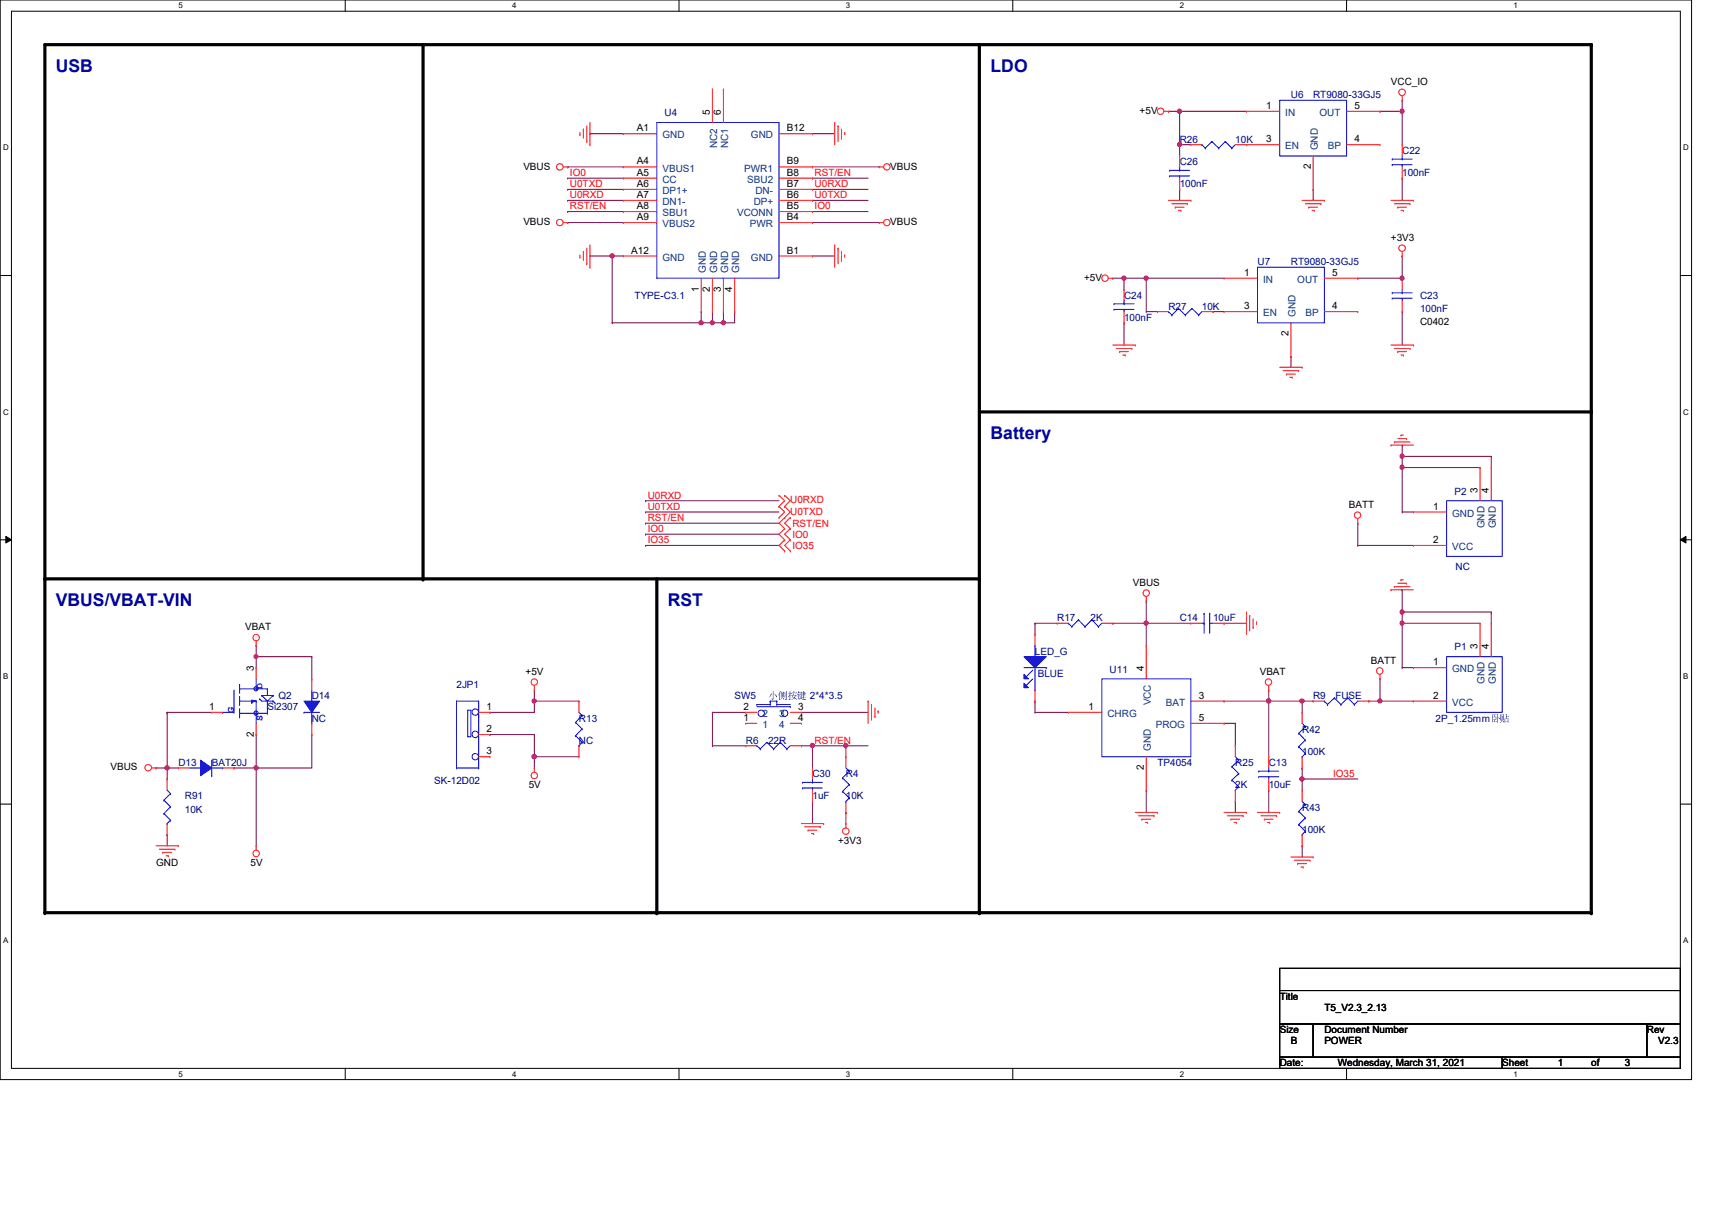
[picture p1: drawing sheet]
<svg xmlns="http://www.w3.org/2000/svg" width="297mm" height="210mm" viewBox="0 0 297 210" stroke-linecap="round" stroke-linejoin="round" font-family="sans-serif">
<path d="M0 0h293.5v187.3h-293.5zM2 1.9h289.5v183.4h-289.5z" fill="none" stroke="#000" stroke-width=".17"/>
<g fill="#fff">
<path d="M30.9 .2h.8v1.5h-.8z"/>
<path d="M30.9 185.5h.8v1.6h-.8z"/>
</g>
<path d="M59.9 0v1.9M59.9 185.3v2" fill="none" stroke="#000" stroke-width=".17"/>
<g fill="#fff">
<path d="M88.9 .2h.7v1.5h-.7z"/>
<path d="M88.9 185.5h.7v1.6h-.7z"/>
</g>
<path d="M117.8 0v1.9M117.8 185.3v2" fill="none" stroke="#000" stroke-width=".17"/>
<g fill="#fff">
<path d="M146.8 .2h.7v1.5h-.7z"/>
<path d="M146.8 185.5h.7v1.6h-.7z"/>
</g>
<path d="M175.7 0v1.9M175.7 185.3v2" fill="none" stroke="#000" stroke-width=".17"/>
<g fill="#fff">
<path d="M204.7 .2h.7v1.5h-.7z"/>
<path d="M204.7 185.5h.7v1.6h-.7z"/>
</g>
<path d="M233.6 0v1.9M233.6 185.3v2" fill="none" stroke="#000" stroke-width=".17"/>
<g fill="#fff">
<path d="M262.6 .2h.8v1.5h-.8z"/>
<path d="M262.6 185.5h.8v1.6h-.8z"/>
<path d="M.5 24.8h1v1.6h-1z"/>
<path d="M292.1 24.8h.9v1.6h-.9z"/>
<path d="M.5 70.7h1v1.5h-1z"/>
<path d="M292.1 70.7h.9v1.5h-.9z"/>
</g>
<path d="M0 47.8h2M291.5 47.8h2" fill="none" stroke="#000" stroke-width=".17"/>
<g fill="#fff">
<path d="M.5 116.5h.9v1.6h-.9z"/>
<path d="M292.1 116.5h.8v1.6h-.8z"/>
</g>
<path d="M0 93.6h2M1 93l1 .6-1 .6zM291.5 93.6l1-.6v1.2zM291.5 93.6h2" fill="none" stroke="#000" stroke-width=".17"/>
<path d="M1 93l1 .6-1 .6zM291.5 93.6l1-.6v1.2z" fill="#000"/>
<g fill="#fff">
<path d="M.5 162.4h.9v1.5h-.9z"/>
<path d="M292.1 162.4h.8v1.5h-.8z"/>
</g>
<path d="M0 139.5h2M291.5 139.5h2" fill="none" stroke="#000" stroke-width=".17"/>
<path d="M7.8 7.7h268.3v150.6h-268.3zM73.4 7.7v92.7M169.9 7.7v150.6M169.9 71.5h106.2M7.8 100.4h162.1M114 100.4v57.9" fill="none" stroke="#000" stroke-width=".55"/>
<g fill="#000">
<circle cx="73.4" cy="7.7" r=".28"/>
<circle cx="169.9" cy="7.7" r=".28"/>
<circle cx="276.1" cy="7.7" r=".28"/>
<circle cx="276.1" cy="71.5" r=".28"/>
<circle cx="7.8" cy="100.4" r=".28"/>
<circle cx="73.4" cy="100.4" r=".28"/>
<circle cx="169.9" cy="100.4" r=".28"/>
<circle cx="7.8" cy="158.3" r=".28"/>
<circle cx="114" cy="158.3" r=".28"/>
<circle cx="169.9" cy="158.3" r=".28"/>
<circle cx="276.1" cy="158.3" r=".28"/>
</g>
<g fill="none" stroke="#7f003f" stroke-width=".17">
<path d="M112 92.7h.1M112 90.8h.1M112 88.8h.1M112 86.9h.1M112 92.7h23.2M112 90.8h23.2M112 88.8h23.2M112 86.9h23.2M243.3 108.1h.1M243.3 106.2h.1M243.3 108.1h13.5M243.3 106.2v1.9"/>
<path d="M243.3 106.2h15.4M258.7 106.2h.1M258.7 106.2v1.9"/>
</g>
<circle cx="243.2" cy="106.2" r=".38" fill="#f0f"/>
<circle cx="243.2" cy="106.2" r=".38" fill="none" stroke="#f0f" stroke-width=".17"/>
<path d="M243.3 102.3h.1M243.3 115.8h.1M243.3 108.1h.1M243.3 102.3v3.9M243.3 108.1v7.7M243.3 115.8h1.9" fill="none" stroke="#7f003f" stroke-width=".17"/>
<circle cx="243.3" cy="108.1" r=".37" fill="#f0f"/>
<circle cx="243.3" cy="108.1" r=".37" fill="none" stroke="#f0f" stroke-width=".17"/>
<path d="M141 139h.1M141 139v3.9M146.8 129.4h.1M146.8 129.4h3.8" fill="none" stroke="#7f003f" stroke-width=".17"/>
<circle cx="146.7" cy="129.3" r=".38" fill="#f0f"/>
<circle cx="146.7" cy="129.3" r=".38" fill="none" stroke="#f0f" stroke-width=".17"/>
<g fill="none" stroke="#7f003f" stroke-width=".17">
<path d="M123.6 123.6h.1M123.6 129.4h.1M123.6 123.6v5.8M123.6 129.4h5.8M123.6 123.6h5.8M139.1 129.4h.1M139.1 123.6h.1M139.1 129.4h1.9M139.1 123.6h11.5M141 129.4h.1M141 129.4v3.8M225.9 121.6h.1"/>
<path d="M225.9 133.2h.1M225.9 135.1h.1M225.9 121.6v2M225.9 133.2v1.9M225.9 135.1h9.7"/>
</g>
<circle cx="225.9" cy="135.1" r=".38" fill="#f0f"/>
<circle cx="225.9" cy="135.1" r=".38" fill="none" stroke="#f0f" stroke-width=".17"/>
<path d="M112 94.6h.1M112 94.6h23.2M141 129.4h.1M141 129.4h5.8M146.8 129.4h.1M146.8 129.4v1.9M225.9 135.1h.1M225.9 135.1v2" fill="none" stroke="#7f003f" stroke-width=".17"/>
<circle cx="140.9" cy="129.3" r=".38" fill="#f0f"/>
<circle cx="140.9" cy="129.3" r=".38" fill="none" stroke="#f0f" stroke-width=".17"/>
<path d="M239.4 19.3h.1M239.4 19.3h3.9M243.3 19.3h.1M243.3 19.3v5.8M243.3 30.9h.1M243.3 30.9v3.9" fill="none" stroke="#7f003f" stroke-width=".17"/>
<circle cx="243.2" cy="19.3" r=".38" fill="#f0f"/>
<circle cx="243.2" cy="19.3" r=".38" fill="none" stroke="#f0f" stroke-width=".17"/>
<path d="M204.7 19.3h.1M204.7 19.3h11.6M227.8 32.9h.1M227.8 32.9v1.9" fill="none" stroke="#7f003f" stroke-width=".17"/>
<circle cx="204.6" cy="19.3" r=".38" fill="#f0f"/>
<circle cx="204.6" cy="19.3" r=".38" fill="none" stroke="#f0f" stroke-width=".17"/>
<path d="M204.7 25.1h.1M204.7 25.1v2" fill="none" stroke="#7f003f" stroke-width=".17"/>
<circle cx="204.6" cy="25.1" r=".37" fill="#f0f"/>
<circle cx="204.6" cy="25.1" r=".37" fill="none" stroke="#f0f" stroke-width=".17"/>
<path d="M202.7 19.3h.1M202.7 19.3h2M198.9 108.1h.1M198.9 108.1v3.9M225.9 146.7h.1M225.9 146.7v2" fill="none" stroke="#7f003f" stroke-width=".17"/>
<circle cx="198.8" cy="108.1" r=".37" fill="#f0f"/>
<circle cx="198.8" cy="108.1" r=".37" fill="none" stroke="#f0f" stroke-width=".17"/>
<g fill="none" stroke="#7f003f" stroke-width=".17">
<path d="M179.6 108.1h.1M179.6 108.1h3.8M179.6 108.1v2M198.9 108.1h.1M198.9 108.1h7.7M212.4 108.1h.1M212.4 108.1h3.9M179.6 123.6h.1M179.6 121.6h.1M179.6 123.6h5.8M179.6 121.6v2M198.9 137.1h.1"/>
<path d="M198.9 137.1v3.8M212.4 125.5h.1M212.4 121.6h.1M212.4 125.5h1.9M212.4 121.6h7.7M214.3 125.5h.1M214.3 139h.1M214.3 125.5v3.9M214.3 139v1.9M220.1 121.6h.1M220.1 137.1h.1M220.1 121.6v9.7"/>
<path d="M220.1 137.1v3.8"/>
</g>
<circle cx="220.1" cy="121.6" r=".37" fill="#f0f"/>
<circle cx="220.1" cy="121.6" r=".37" fill="none" stroke="#f0f" stroke-width=".17"/>
<path d="M235.6 48.3h.1M243.3 54.1h.1M243.3 44.4h.1M243.3 44.4v3.9h-7.7M243.3 54.1v5.8M193.1 108.1h.1M198.9 104.3h.1M198.9 104.3v3.8h-5.8" fill="none" stroke="#7f003f" stroke-width=".17"/>
<circle cx="243.2" cy="48.3" r=".38" fill="#f0f"/>
<circle cx="243.2" cy="48.3" r=".38" fill="none" stroke="#f0f" stroke-width=".17"/>
<path d="M198.9 48.3h.1M198.9 48.3h13.5M210.5 54.1h.1M210.5 54.1h1.9M224 61.8h.1M224 61.8v1.9" fill="none" stroke="#7f003f" stroke-width=".17"/>
<circle cx="198.8" cy="48.3" r=".38" fill="#f0f"/>
<circle cx="198.8" cy="48.3" r=".38" fill="none" stroke="#f0f" stroke-width=".17"/>
<path d="M195 48.3h.1M195 48.3h3.9M198.9 54.1h.1M198.9 48.3h.1M198.9 54.1h1.9M198.9 48.3v5.8" fill="none" stroke="#7f003f" stroke-width=".17"/>
<circle cx="195" cy="48.3" r=".38" fill="#f0f"/>
<circle cx="195" cy="48.3" r=".38" fill="none" stroke="#f0f" stroke-width=".17"/>
<path d="M204.7 32.9h.1M204.7 32.9v1.9M193.1 48.3h.1M193.1 48.3h1.9M195 56h.1M195 48.3h.1M195 48.3v1.9M195 56v3.9M44.4 113.9h.1M44.4 113.9v1.9M29 133.2h.1M29 133.2v1.9" fill="none" stroke="#7f003f" stroke-width=".17"/>
<circle cx="29" cy="133.2" r=".37" fill="#f0f"/>
<circle cx="29" cy="133.2" r=".37" fill="none" stroke="#f0f" stroke-width=".17"/>
<g fill="none" stroke="#7f003f" stroke-width=".17">
<path d="M44.4 113.9h.1M44.4 113.9h9.7M54.1 113.9h.1M54.1 113.9v3.9M27.1 133.2h.1M27.1 133.2h3.8M29 133.2h.1M29 123.6h.1M29 123.6v9.6M29 123.6h7.7M40.6 133.2h.1M44.4 127.4h.1"/>
<path d="M44.4 127.4v5.8h-3.8M29 144.8h.1M29 144.8v1.9"/>
</g>
<circle cx="44.4" cy="113.9" r=".37" fill="#f0f"/>
<circle cx="44.4" cy="113.9" r=".37" fill="none" stroke="#f0f" stroke-width=".17"/>
<path d="M44.4 133.2h.1M54.1 127.4h.1M54.1 127.4v5.8h-9.7" fill="none" stroke="#7f003f" stroke-width=".17"/>
<circle cx="44.4" cy="133.2" r=".37" fill="#f0f"/>
<circle cx="44.4" cy="133.2" r=".37" fill="none" stroke="#f0f" stroke-width=".17"/>
<g fill="none" stroke="#7f003f" stroke-width=".17">
<path d="M44.4 112h.1M44.4 112v1.9M44.4 133.2h.1M44.4 133.2v13.5M85 127.4h.1M85 123.6h.1M85 127.4h7.7M92.7 127.4h.1M92.7 121.6h.1M92.7 131.3h.1M92.7 121.6v2h-7.7M92.7 127.4v3.9"/>
<path d="M92.7 131.3h7.8"/>
</g>
<circle cx="92.7" cy="131.2" r=".37" fill="#f0f"/>
<circle cx="92.7" cy="131.2" r=".37" fill="none" stroke="#f0f" stroke-width=".17"/>
<path d="M92.7 131.3h.1M92.7 131.3v1.9" fill="none" stroke="#7f003f" stroke-width=".17"/>
<circle cx="92.7" cy="131.2" r=".37" fill="#f0f"/>
<circle cx="92.7" cy="131.2" r=".37" fill="none" stroke="#f0f" stroke-width=".17"/>
<path d="M92.7 121.6h.1M92.7 121.6h7.8" fill="none" stroke="#7f003f" stroke-width=".17"/>
<circle cx="92.7" cy="121.6" r=".37" fill="#f0f"/>
<circle cx="92.7" cy="121.6" r=".37" fill="none" stroke="#f0f" stroke-width=".17"/>
<path d="M243.3 79.2h.1M243.3 79.2v1.9M243.3 79.2h15.4M258.7 79.2h.1M258.7 79.2v1.9M243.3 81.1h.1M243.3 81.1h13.5M92.7 119.7h.1M92.7 119.7v1.9" fill="none" stroke="#7f003f" stroke-width=".17"/>
<circle cx="243.3" cy="79.1" r=".37" fill="#f0f"/>
<circle cx="243.3" cy="79.1" r=".37" fill="none" stroke="#f0f" stroke-width=".17"/>
<path d="M243.3 77.2h.1M243.3 77.2v2M243.3 88.8h.1M243.3 81.1h.1M243.3 81.1v7.7M243.3 88.8h1.9" fill="none" stroke="#7f003f" stroke-width=".17"/>
<circle cx="243.2" cy="81.1" r=".38" fill="#f0f"/>
<circle cx="243.2" cy="81.1" r=".38" fill="none" stroke="#f0f" stroke-width=".17"/>
<path d="M235.6 94.6h.1M235.6 90.8h.1M235.6 94.6h9.6M235.6 90.8v3.8M220.1 119.7h.1M220.1 119.7v1.9M225.9 121.6h.1M225.9 121.6h1.9" fill="none" stroke="#7f003f" stroke-width=".17"/>
<circle cx="225.9" cy="121.6" r=".37" fill="#f0f"/>
<circle cx="225.9" cy="121.6" r=".37" fill="none" stroke="#f0f" stroke-width=".17"/>
<path d="M220.1 121.6h.1M220.1 121.6h5.8" fill="none" stroke="#7f003f" stroke-width=".17"/>
<circle cx="220.1" cy="121.6" r=".37" fill="#f0f"/>
<circle cx="220.1" cy="121.6" r=".37" fill="none" stroke="#f0f" stroke-width=".17"/>
<path d="M204.7 19.3h.1M204.7 19.3v5.8M243.3 17.4h.1M243.3 17.4v1.9M204.7 25.1h.1M204.7 25.1h1.9M239.4 117.8h.1M239.4 117.8v3.8M237.5 121.6h.1M237.5 121.6h7.7M239.4 121.6h.1" fill="none" stroke="#7f003f" stroke-width=".17"/>
<circle cx="239.4" cy="121.6" r=".37" fill="#f0f"/>
<circle cx="239.4" cy="121.6" r=".37" fill="none" stroke="#f0f" stroke-width=".17"/>
<g fill="none" stroke="#7f003f" stroke-width=".17">
<path d="M98.5 29h.1M98.5 38.6h.1M98.5 29h9.7M98.5 38.6h9.7M102.4 23.2h.1M102.4 23.2h5.8M141 30.9h.1M141 30.9h9.6M106.2 44.4h.1M106.2 44.4h2M106.2 44.4v11.6M146.8 140.9h.1"/>
<path d="M146.8 140.9v2"/>
</g>
<circle cx="106.2" cy="44.4" r=".37" fill="#f0f"/>
<circle cx="106.2" cy="44.4" r=".37" fill="none" stroke="#f0f" stroke-width=".17"/>
<path d="M102.4 44.4h.1M102.4 44.4h3.8M125.5 54.1h.1M125.5 56h.1M125.5 54.1v1.9M127.5 54.1h.1M127.5 54.1v1.9h-2" fill="none" stroke="#7f003f" stroke-width=".17"/>
<circle cx="125.5" cy="56" r=".37" fill="#f0f"/>
<circle cx="125.5" cy="56" r=".37" fill="none" stroke="#f0f" stroke-width=".17"/>
<path d="M141 23.2h.1M141 38.6h.1M141 29h.1M141 23.2h3.8M141 38.6h11.6M141 29h11.6M106.2 56h.1M121.7 54.1h.1M121.7 54.1v1.9h-15.5M141 44.4h.1M141 44.4h3.8" fill="none" stroke="#7f003f" stroke-width=".17"/>
<circle cx="121.6" cy="56" r=".37" fill="#f0f"/>
<circle cx="121.6" cy="56" r=".37" fill="none" stroke="#f0f" stroke-width=".17"/>
<path d="M98.5 32.9h.1M98.5 34.8h.1M98.5 32.9h9.7M98.5 34.8h9.7M141 34.8h.1M141 32.9h.1M141 32.9h9.6M141 34.8h9.6M121.7 56h1.9M123.6 56h.1M123.6 54.1h.1M123.6 54.1v1.9" fill="none" stroke="#7f003f" stroke-width=".17"/>
<circle cx="123.6" cy="56" r=".37" fill="#f0f"/>
<circle cx="123.6" cy="56" r=".37" fill="none" stroke="#f0f" stroke-width=".17"/>
<path d="M98.5 30.9h.1M98.5 36.7h.1M98.5 30.9h9.7M98.5 36.7h9.7M141 36.7h.1M141 36.7h9.6M123.6 56h.1M123.6 56h1.9" fill="none" stroke="#7f003f" stroke-width=".17"/>
<g fill="none" stroke="#f00" stroke-width=".17">
<path d="M202 19.3h.7M202.7 19.3h.1M216.3 19.3h.1M216.3 19.3h5.7M233.6 19.3h5.8M239.4 19.3h.1M243.3 17.4h.1M243.3 16.6v.8M97.7 38.6h.8M97.7 29h.8M98.5 29h.1M98.5 38.6h.1"/>
<path d="M100.6 23.4h.1M100.6 23v.4M101.2 22.4h.1M101.2 22.4v1.6M101.8 24.6h.1M101.8 21.8v2.8M102.4 25.1h.1M102.4 21.3v3.8M144.8 21.3h.1M144.8 21.3v3.8M145.4 21.8h.1M145.4 21.8v2.8"/>
<path d="M146 24h.1M146 22.4v1.6M146.6 23h.1M146.6 23v.4M152.6 38.6h.1M152.6 29h.1M152.6 38.6h.7M152.6 29h.7M202.7 34.8h3.9M203.3 35.3h2.7M203.9 35.9h.1M203.9 35.9h1.5"/>
<path d="M204.5 36.5h.4M204.9 36.5h.1M206 35.3h.1M206.6 34.8h.1M206.6 25.1h.1M206.6 25.1h1.9M214.3 25.1h7.7M216.3 25.1h.1M225.9 34.8h3.9M226.5 35.3h2.7M227.1 35.9h.1M227.1 35.9h1.5"/>
<path d="M227.7 36.5h.3M227.8 32.9h.1M227.8 27.1v5.8M228 36.5h.1M229.2 35.3h.1M229.8 34.8h.1M233.6 25.1h5.8M239.4 25.1h.1M241.3 34.8h3.9M241.9 35.3h2.7M242.5 35.9h.1M242.5 35.9h1.5"/>
<path d="M243.1 36.5h.4M243.5 36.5h.1M244.6 35.3h.1M245.2 34.8h.1M100.6 44.6h.1M100.6 44.2v.4M101.2 43.6h.1M101.2 43.6v1.6M101.8 45.8h.1M101.8 43.1v2.7M102.4 46.4h.1M102.4 42.5v3.9"/>
<path d="M144.8 42.5h.1M144.8 42.5v3.9M145.4 43.1h.1M145.4 43.1v2.7M146 45.2h.1M146 43.6v1.6M146.6 44.2h.1M146.6 44.2v.4M192.3 48.3h.8M193.1 48.3h.1M193.1 59.9h3.9M197 59.9h.1"/>
<path d="M241.3 59.9h3.9M243.3 44.4h.1M243.3 43.6v.8M245.2 59.9h.1M193.7 60.5h2.7M194.3 61h.1M194.3 61h1.5M194.8 61.6h.4M195.2 61.6h.1M196.4 60.5h.1M222 63.7h3.9M222.6 64.3h2.7"/>
<path d="M223.2 64.9h.1M223.2 64.9h1.5M223.8 65.4h.4M224.2 65.4h.1M225.3 64.3h.1M225.9 63.7h.1M241.3 77.2h.1M241.3 77.2h3.9M241.9 76.7h.1M241.9 60.5h2.7M241.9 76.7h2.7M242.5 61h.1"/>
<path d="M242.5 61h1.5M242.5 76.1h1.5M243.1 75.5h.1M243.1 61.6h.4M243.1 75.5h.4M243.5 61.6h.1M244 76.1h.1M244.6 60.5h.1M135.2 89.8h.1M135.2 87.8h.1M135.2 85.9h.1M135.2 87.8l.9 1-.9 1"/>
<path d="M135.2 85.9l.9 1-.9 .9M136.1 89.8h.1M136.1 91.7h.1M136.1 93.6h.1M136.1 87.8h.1M136.1 85.9h.1M136.1 95.6h.1M136.1 87.8l1 1-1.9 2 .9 .9M136.1 91.7l-.9 1 .9 .9M136.1 85.9l1 1-1 .9M136.1 93.6l-.9 1 .9 1M137.1 91.7h.1"/>
<path d="M137.1 89.8h.1M137.1 93.6h.1M137.1 95.6h.1M137.1 89.8l-1 1 1 .9M137.1 91.7l-1 1 1 .9M137.1 93.6l-1 1 1 1M235.6 90.8h.1M235.6 90v.8M245.2 88.8h.1M245.2 94.6h.1M245.2 88.8h5.8M245.2 94.6h5.8"/>
<path d="M256.8 81.1h.1M256.8 81.1v5.8M258.7 81.1h.1M258.7 81.1v5.8M44.4 112h.1M44.4 115.8h.1M44.4 111.2v.8M44.4 115.8v2M92.7 119.7h.1M92.7 118.9v.8M198.9 104.3h.1M198.9 103.5v.8"/>
<path d="M216.3 106.2h.1M216.3 106.2v3.9M216.8 106.8h.1M216.8 106.8v2.7M217.4 108.9h.1M217.4 107.4v1.5M218 107.9h.1M218 107.9v.4M220.1 119.7h.1M220.1 118.9v.8M239.4 117.8h.1M239.4 117v.8"/>
<path d="M241.3 102.3h.1M241.3 102.3h3.9M241.9 101.8h.1M241.9 101.8h2.7M242.5 101.2h1.5M243.1 100.6h.1M243.1 100.6h.4M244 101.2h.1M245.2 115.8h.1M245.2 115.8h5.8M256.8 108.1h.1M256.8 108.1v5.8"/>
<path d="M258.7 108.1h.1M258.7 108.1v5.8M26.3 133.2h.8M27.1 133.2h.1M36.7 123.6h.1M36.7 123.6h1.9M44.4 127.4h.1M44.4 125.5v1.9M83.1 123.6h1.9M83.1 131.3h1.9M83.1 127.4h1.9M85 123.6h.1"/>
<path d="M85 131.3h.1M85 127.4h.1M92.7 133.2h.1M92.7 133.2v.8M100.5 121.6h.1M100.5 131.3h.1M100.5 121.6v2M100.5 129.4v1.9M129.4 129.4h.1M129.4 125.5h.1M129.4 123.6h.1M129.4 129.4h1.9"/>
<path d="M129.4 123.6h1.9M129.4 125.5h1.9M137.1 129.4h2M137.1 123.6h2M137.1 125.5h2M139.1 129.4h.1M139.1 123.6h.1M139.1 125.5h.1M150.6 121.6h.1M150.6 121.6v3.9M151.2 122.2h.1M151.2 122.2v2.7"/>
<path d="M151.8 124.3h.1M151.8 122.8v1.5M152.4 123.4h.1M152.4 123.4v.3M220.1 137.1h.1M220.1 131.3h.1M220.1 131.3v1.9M220.1 135.1v2M225.9 137.1h.1M225.9 137.1v1.9M245.2 121.6h.1M245.2 121.6h5.8"/>
<path d="M27.1 146.7h3.8M27.6 147.3h2.7M28.2 147.9h.1M28.2 147.9h1.6M28.8 148.5h.4M29.2 148.5h.1M30.3 147.3h.1M30.9 146.7h.1M44.4 146.7h.1M44.4 146.7v.8M139.1 142.9h3.8M139.6 143.4h2.7"/>
<path d="M140.2 144h.1M140.2 144h1.5M140.8 144.6h.4M141.2 144.6h.1M142.3 143.4h.1M142.9 142.9h.1M146.8 142.9h.1M146.8 142.9v.7M197 140.9h3.8M197.5 141.5h2.7M198.1 142.1h.1M198.1 142.1h1.5"/>
<path d="M198.7 142.7h.4M199.1 142.7h.1M200.2 141.5h.1M200.8 140.9h.1M212.4 140.9h3.9M213 141.5h2.7M213.6 142.1h.1M213.6 142.1h1.5M214.1 142.7h.4M214.5 142.7h.1M215.7 141.5h.1M216.3 140.9h.1"/>
<path d="M218.2 140.9h3.8M218.8 141.5h2.7M219.4 142.1h.1M219.4 142.1h1.5M219.9 142.7h.4M220.3 142.7h.1M221.5 141.5h.1M222 140.9h.1M224 148.7h3.8M224.6 149.2h2.7M225.1 149.8h.1M225.1 149.8h1.6"/>
<path d="M225.7 150.4h.4M225.9 146.7h.1M225.9 144.8v1.9M226.1 150.4h.1M227.3 149.2h.1M227.8 148.7h.1"/>
<circle cx="201.4" cy="19.3" r=".56"/>
<circle cx="243.3" cy="16" r=".57"/>
<circle cx="97.1" cy="29" r=".56"/>
<circle cx="97.1" cy="38.6" r=".56"/>
<circle cx="153.9" cy="38.6" r=".56"/>
<circle cx="153.9" cy="29" r=".56"/>
<circle cx="191.7" cy="48.3" r=".56"/>
<circle cx="243.3" cy="43.1" r=".56"/>
<circle cx="235.5" cy="89.4" r=".56"/>
<circle cx="44.4" cy="110.6" r=".56"/>
<circle cx="92.7" cy="118.3" r=".56"/>
<circle cx="198.9" cy="102.9" r=".56"/>
<circle cx="220.1" cy="118.3" r=".56"/>
<circle cx="239.4" cy="116.4" r=".56"/>
<circle cx="25.7" cy="133.2" r=".56"/>
<circle cx="92.7" cy="134.5" r=".56"/>
<circle cx="44.4" cy="148.1" r=".56"/>
<circle cx="146.8" cy="144.2" r=".56"/>
</g>
<path d="M222 168h69.5v3.8h-69.5zM222 171.8h69.5v5.8h-69.5zM222 177.6h5.8v5.8h-5.8zM227.8 177.6h57.9v5.8h-57.9zM285.7 177.6h5.8v5.8h-5.8zM222 183.4h38.6v1.9h-38.6zM260.6 183.4h30.9v1.9h-30.9z" fill="none" stroke="#000" stroke-width=".17"/>
<g fill="none" stroke="#00f" stroke-width=".17">
<path d="M222 17.4h11.6v9.7h-11.6zM208.5 25.1h.1M208.5 25.1l.6 .6M209.1 25.7h.1M210.3 24.6h.1M210.3 24.6l1.2 1.1M210.3 24.6l-1.2 1.1M211.5 25.7h.1M212.6 24.6h.1M212.6 24.6l1.1 1.1M212.6 24.6l-1.1 1.1M213.7 25.7h.1"/>
<path d="M214.3 25.1l-.6 .6M251 86.9h9.6v9.6h-9.6zM40.6 119.7v3.9M41.6 118.7h.1M41.6 119.5h.1M41.6 118.7v1.6M41.6 119.5h4.8M44.4 119.5h.1M44.4 117.8v1.7M46.4 119.5h.1M46.4 119.5v1.1M54.1 119.7v1.9"/>
<path d="M251 113.9h9.6v9.7h-9.6zM38.6 123.6h.1M38.6 123.6h2M40.6 123.6h.1M41.6 123h.1M41.6 120.9h.1M41.6 121.6h2.8M41.6 120.9v1.5M41.6 123v1.5M41.6 123.7h4.8M43.7 121.8h.1M43.7 121.5h.1"/>
<path d="M43.7 121.5l.7 .1M43.7 121.5v.3M44.4 121.6h.1M44.4 123.7h.1M44.4 121.6v3.9M44.4 121.6l-.7 .2M45 121.2h.1M45 121.2l.4 .4h2M45.4 120.6h.1M45.4 120.6h2M45.4 120.6l1 1M46.4 123.7h.1"/>
<path d="M46.4 121.6h.1M46.4 121.6v2.1M47.4 121.6h.1M47.4 120.6h.1M47.4 121.6l.3 .4M47.4 120.6l-1 1M52.7 123.6h.1M52.7 123.6h2.8M54.1 121.6h.1M54.1 125.5h.1M54.1 123.6v1.9M79.2 133.2h.1"/>
<path d="M79.2 121.6h.1M79.2 126.8h.1M79.2 126.1h.1M79.2 121.6h3.9v11.6M79.2 133.2h3.9M79.2 121.6v11.6M81.1 123.2h.6v4.6h-.6zM83.1 124.1h.1M83.1 133.2h.1M99.9 125.3h.1M99.9 127.6h.1M99.9 125.3l1.1 1.1"/>
<path d="M99.9 127.6l1.1 1.2M100.5 129.4h.1M100.5 123.6l.5 .5M101 124.1h.1M101 126.4h.1M101 128.8h.1M101 124.1l-1.1 1.2M101 126.4l-1.1 1.2M101 128.8l-.5 .6M131.3 129.4h.1M131.3 122.2h.1M131.3 129.4l.6 .5"/>
<path d="M131.3 122.2h2.3M131.3 122.6h5.8M131.9 129.9h.1M133.1 128.8h.1M133.1 128.8l1.1 1.1M133.1 128.8l-1.2 1.1M133.6 121.6h.1M133.6 122.2h.1M133.6 121.6h1.2M133.6 121.6v.6M134.2 129.9h.1M134.8 121.6h.1"/>
<path d="M134.8 122.2h.1M134.8 121.6v.6M134.8 122.2h2.3M135.4 128.8h.1M135.4 128.8l1.1 1.1M135.4 128.8l-1.2 1.1M136.5 129.9h.1M137.1 122.6h.1M137.1 129.4l-.6 .5M218.4 133.8h.1M218.4 134.7h.1M218.4 133.8h3.5"/>
<path d="M218.4 134.7h3.5M220.1 134.7h.1M220.1 133.8h.1M220.1 133.2v.6M220.1 134.7v.4M225.9 139l.6 .6M226.5 139.6h.1M226.5 139.6l-1.2 1.2M225.3 140.8h.1M225.3 143h.1M225.3 140.8l1.2 1.1M225.3 143l1.2 1.2"/>
<path d="M225.9 144.8h.1M226.5 141.9h.1M226.5 144.2h.1M226.5 141.9l-1.2 1.1M226.5 144.2l-.6 .6"/>
<circle cx="44.4" cy="119.5" r=".37"/>
<circle cx="44.4" cy="123.7" r=".37"/>
<circle cx="82.4" cy="127.4" r=".56"/>
<circle cx="82.5" cy="131.3" r=".56"/>
<circle cx="82.5" cy="123.5" r=".56"/>
<circle cx="132.1" cy="123.7" r=".56"/>
<circle cx="136.1" cy="123.7" r=".56"/>
</g>
<path d="M52.7 121.6h2.8l-1.4 2z" fill-rule="evenodd" fill="#00f"/>
<g fill="none" stroke="#00f" stroke-width=".17">
<path d="M202.9 29.5h.1M202.9 30.5h.1M202.9 29.5h3.5M202.9 30.5h3.5M204.7 30.5h.1M204.7 29.5h.1M204.7 29v.5M204.7 30.5v.4M241.6 27.6h.1M241.6 28.6h.1M241.6 27.6h3.4M241.6 28.6h3.4"/>
<path d="M243.3 28.6h.1M243.3 27.6h.1M243.3 27.1v.5M243.3 28.6v.4M193.3 52.7h.1M193.3 53.7h.1M193.3 52.7h3.5M193.3 53.7h3.5M195 53.7h.1M195 52.7h.1M195 52.2v.5M195 53.7v.4"/>
<path d="M218.2 46.4h11.6v9.6h-11.6zM241.6 50.8h.1M241.6 51.7h.1M241.6 50.8h3.4M241.6 51.7h3.4M243.3 51.7h.1M243.3 50.8h.1M243.3 50.2v.6M243.3 51.7v.5M191.2 117.8h15.4v13.5h-15.4zM208.5 108.1h.4M208.9 108.1h.1"/>
<path d="M208.9 106.4h.1M208.9 106.4v3.5M209.9 106.4h.1M209.9 108.1h.1M209.9 108.1h.6M209.9 106.4v3.5M28.4 138.8h.1M28.4 138.8l1.2 1.2M29 137.1l.6 .6M29.6 137.7h.1M29.6 140h.1M29.6 137.7l-1.2 1.1"/>
<path d="M29.6 140l-1.2 1.1M32.9 133.2h1.9M34.8 133.2h.1M36.7 134.6h.1M36.7 131.9v2.7M36.7 133.2h1.9M38.6 133.2h.1M52.7 121.6h2.8l-1.4 2zM146.2 135h.1M146.2 137.3h.1M146.2 135l1.2 1.1M146.2 137.3l1.2 1.1"/>
<path d="M146.8 139h.1M146.8 133.2l.6 .6M147.4 133.8h.1M147.4 136.1h.1M147.4 138.4h.1M147.4 133.8l-1.2 1.2M147.4 136.1l-1.2 1.2M147.4 138.4l-.6 .6M229.8 121.6h.1M229.8 121.6l.5 .6M230.3 122.2h.1M231.5 121.1h.1"/>
<path d="M231.5 121.1l1.2 1.1M231.5 121.1l-1.2 1.1M232.7 122.2h.1M233.8 121.1h.1M233.8 121.1l1.2 1.1M233.8 121.1l-1.1 1.1M235 122.2h.1M235.6 121.6l-.6 .6M28.4 141.1h.1M28.4 141.1l1.2 1.2M29 142.9h.1M29.6 142.3h.1"/>
<path d="M29.6 142.3l-.6 .6"/>
</g>
<g fill="none" stroke="#f00" stroke-width=".17">
<path d="M204.7 32.9h.1M204.7 27.1h.1M204.7 27.1v1.9M204.7 30.9v2M243.3 30.9h.1M243.3 25.1h.1M243.3 25.1v2M243.3 29v1.9M195 56h.1M195 50.2h.1M195 50.2v2M195 54.1v1.9"/>
<path d="M212.4 48.3h.1M212.4 54.1h.1M212.4 48.3h5.8M212.4 54.1h5.8M224 56v5.8M229.8 48.3h5.8M229.8 54.1h5.8M235.6 48.3h.1M235.6 54.1h.1M243.3 54.1h.1M243.3 48.3h.1M243.3 48.3v1.9"/>
<path d="M243.3 52.2v1.9M224 61.8h.1M54.1 117.8h.1M54.1 117.8v1.9M198.9 112h.1M198.9 112v5.8M206.6 108.1h.1M206.6 108.1h1.9M210.5 108.1h1.9M212.4 108.1h.1M29 135.1h.1M29 135.1v2"/>
<path d="M54.1 127.4h.1M54.1 125.5v1.9M146.8 131.3h.1M146.8 131.3v1.9M146.8 139v1.9M185.4 123.6h.1M185.4 123.6h5.8M198.9 137.1h.1M198.9 131.3v5.8M206.6 121.6h5.8M206.6 125.5h5.8M212.4 121.6h.1"/>
<path d="M212.4 125.5h.1M227.8 121.6h.1M227.8 121.6h2M235.6 121.6h1.9M237.5 121.6h.1M29 144.8h.1M29 142.9v1.9M146.8 140.9h.1"/>
</g>
<path d="M34.8 131.9l1.9 1.3-1.9 1.4z" fill-rule="evenodd" fill="#00f"/>
<g fill="none" stroke="#00f" stroke-width=".17">
<path d="M185.4 108.1h.1M185.4 108.1l.6 .6M186 108.7h.1M187.1 107.5h.1M187.1 107.5l1.2 1.2M187.1 107.5l-1.1 1.2M188.3 108.7h.1M189.4 107.5h.1M189.4 107.5l1.2 1.2M189.4 107.5l-1.1 1.2M190.6 108.7h.1M191.2 108.1l-.6 .6"/>
<path d="M34.8 131.9l1.9 1.3-1.9 1.4zM139.2 135.7h.1M139.2 136.7h.1M139.2 135.7h3.5M139.2 136.7h3.5M141 136.7h.1M141 135.7h.1M141 135.1v.6M141 136.7v.4"/>
</g>
<path d="M183.4 108.1h.1M183.4 108.1h2M191.2 108.1h1.9M193.1 108.1h.1M30.9 133.2h.1M30.9 133.2h2M38.6 133.2h2M40.6 133.2h.1M141 139h.1M141 133.2h.1M141 133.2v1.9M141 137.1v1.9" fill="none" stroke="#f00" stroke-width=".17"/>
<path d="M177.7 113.9h3.8l-1.9 1.9z" fill="#00f"/>
<path d="M177.7 113.9h3.8l-1.9 1.9z" fill="none" stroke="#00f" stroke-width=".17"/>
<path d="M177.7 117l.7 .8h-.7z" fill="#00f"/>
<path d="M177.7 117l.7 .8h-.7z" fill="none" stroke="#00f" stroke-width=".17"/>
<path d="M177.7 118.5l.7 .8h-.7z" fill="#00f"/>
<g fill="none" stroke="#00f" stroke-width=".17">
<path d="M114 21.3h21.2v27h-21.2zM202.7 54.1h.1M202.7 54.1l.6 .6M203.3 54.7h.1M204.5 53.5h.1M204.5 53.5l1.2 1.2M204.5 53.5l-1.2 1.2M205.7 54.7h.1M206.8 53.5h.1M206.8 53.5l1.2 1.2M206.8 53.5l-1.1 1.2M208 54.7h.1"/>
<path d="M208.5 54.1l-.5 .6M177.7 118.5l.7 .8h-.7zM177.7 115.8h3.8M178.1 117.4h.1M178.1 118.9h.1M179.2 116.2l-1.1 1.2M179.2 117.8l-1.1 1.1M179.6 112h.1M179.6 119.7h.1M179.6 112v1.9M179.6 115.8v3.9M181.5 115.8h.1"/>
<path d="M213.7 133h.1M213.7 135.3h.1M213.7 133l1.2 1.2M213.7 135.3l1.2 1.2M214.3 137.1h.1M214.3 131.3l.6 .6M214.9 131.9h.1M214.9 134.2h.1M214.9 136.5h.1M214.9 131.9l-1.2 1.1M214.9 134.2l-1.2 1.1M214.9 136.5l-.6 .6"/>
<path d="M225.3 127.2h.1M225.3 129.5h.1M225.3 127.2l1.2 1.2M225.3 129.5l1.2 1.2M225.9 131.3h.1M225.9 125.5l.6 .6M226.5 126.1h.1M226.5 128.4h.1M226.5 130.7h.1M226.5 126.1l-1.2 1.1M226.5 128.4l-1.2 1.1M226.5 130.7l-.6 .6"/>
</g>
<g fill="none" stroke="#f00" stroke-width=".17">
<path d="M123.6 15.5h.1M123.6 15.5v5.8M125.5 15.5h.1M125.5 15.5v5.8M108.2 23.2h.1M108.2 29h.1M108.2 30.9h.1M108.2 32.9h.1M108.2 34.8h.1M108.2 36.7h.1M108.2 38.6h.1M108.2 23.2h5.8"/>
<path d="M108.2 29h5.8M108.2 30.9h5.8M108.2 32.9h5.8M108.2 34.8h5.8M108.2 36.7h5.8M108.2 38.6h5.8M135.2 23.2h5.8M135.2 29h5.8M135.2 30.9h5.8M135.2 32.9h5.8M135.2 34.8h5.8M135.2 36.7h5.8"/>
<path d="M135.2 38.6h5.8M141 38.6h.1M141 36.7h.1M141 34.8h.1M141 32.9h.1M141 30.9h.1M141 29h.1M141 23.2h.1M108.2 44.4h.1M108.2 44.4h5.8M121.7 54.1h.1M121.7 48.3v5.8"/>
<path d="M123.6 54.1h.1M123.6 48.3v5.8M125.5 54.1h.1M125.5 48.3v5.8M127.5 54.1h.1M127.5 48.3v5.8M135.2 44.4h5.8M141 44.4h.1M200.8 54.1h.1M200.8 54.1h1.9M208.5 54.1h2M210.5 54.1h.1"/>
<path d="M179.6 110.1h.1M179.6 110.1v1.9M179.6 119.7v1.9M179.6 121.6h.1M214.3 129.4h.1M214.3 139h.1M214.3 129.4v1.9M214.3 137.1v1.9M225.9 123.6h.1M225.9 133.2h.1M225.9 123.6v1.9M225.9 131.3v1.9"/>
</g>
<circle cx="243.2" cy="106.2" r=".38" fill="#f0f"/>
<circle cx="243.2" cy="106.2" r=".38" fill="none" stroke="#f0f" stroke-width=".17"/>
<circle cx="243.3" cy="108.1" r=".37" fill="#f0f"/>
<circle cx="243.3" cy="108.1" r=".37" fill="none" stroke="#f0f" stroke-width=".17"/>
<circle cx="146.7" cy="129.3" r=".38" fill="#f0f"/>
<circle cx="146.7" cy="129.3" r=".38" fill="none" stroke="#f0f" stroke-width=".17"/>
<circle cx="225.9" cy="135.1" r=".38" fill="#f0f"/>
<circle cx="225.9" cy="135.1" r=".38" fill="none" stroke="#f0f" stroke-width=".17"/>
<circle cx="140.9" cy="129.3" r=".38" fill="#f0f"/>
<circle cx="140.9" cy="129.3" r=".38" fill="none" stroke="#f0f" stroke-width=".17"/>
<circle cx="243.2" cy="19.3" r=".38" fill="#f0f"/>
<circle cx="243.2" cy="19.3" r=".38" fill="none" stroke="#f0f" stroke-width=".17"/>
<circle cx="204.6" cy="19.3" r=".38" fill="#f0f"/>
<circle cx="204.6" cy="19.3" r=".38" fill="none" stroke="#f0f" stroke-width=".17"/>
<circle cx="204.6" cy="25.1" r=".37" fill="#f0f"/>
<circle cx="204.6" cy="25.1" r=".37" fill="none" stroke="#f0f" stroke-width=".17"/>
<circle cx="198.8" cy="108.1" r=".37" fill="#f0f"/>
<circle cx="198.8" cy="108.1" r=".37" fill="none" stroke="#f0f" stroke-width=".17"/>
<circle cx="220.1" cy="121.6" r=".37" fill="#f0f"/>
<circle cx="220.1" cy="121.6" r=".37" fill="none" stroke="#f0f" stroke-width=".17"/>
<circle cx="243.2" cy="48.3" r=".38" fill="#f0f"/>
<circle cx="243.2" cy="48.3" r=".38" fill="none" stroke="#f0f" stroke-width=".17"/>
<circle cx="198.8" cy="48.3" r=".38" fill="#f0f"/>
<circle cx="198.8" cy="48.3" r=".38" fill="none" stroke="#f0f" stroke-width=".17"/>
<circle cx="195" cy="48.3" r=".38" fill="#f0f"/>
<circle cx="195" cy="48.3" r=".38" fill="none" stroke="#f0f" stroke-width=".17"/>
<circle cx="29" cy="133.2" r=".37" fill="#f0f"/>
<circle cx="29" cy="133.2" r=".37" fill="none" stroke="#f0f" stroke-width=".17"/>
<circle cx="44.4" cy="113.9" r=".37" fill="#f0f"/>
<circle cx="44.4" cy="113.9" r=".37" fill="none" stroke="#f0f" stroke-width=".17"/>
<circle cx="44.4" cy="133.2" r=".37" fill="#f0f"/>
<circle cx="44.4" cy="133.2" r=".37" fill="none" stroke="#f0f" stroke-width=".17"/>
<circle cx="92.7" cy="131.2" r=".37" fill="#f0f"/>
<circle cx="92.7" cy="131.2" r=".37" fill="none" stroke="#f0f" stroke-width=".17"/>
<circle cx="92.7" cy="131.2" r=".37" fill="#f0f"/>
<circle cx="92.7" cy="131.2" r=".37" fill="none" stroke="#f0f" stroke-width=".17"/>
<circle cx="92.7" cy="121.6" r=".37" fill="#f0f"/>
<circle cx="92.7" cy="121.6" r=".37" fill="none" stroke="#f0f" stroke-width=".17"/>
<circle cx="243.3" cy="79.1" r=".37" fill="#f0f"/>
<circle cx="243.3" cy="79.1" r=".37" fill="none" stroke="#f0f" stroke-width=".17"/>
<circle cx="243.2" cy="81.1" r=".38" fill="#f0f"/>
<circle cx="243.2" cy="81.1" r=".38" fill="none" stroke="#f0f" stroke-width=".17"/>
<circle cx="225.9" cy="121.6" r=".37" fill="#f0f"/>
<circle cx="225.9" cy="121.6" r=".37" fill="none" stroke="#f0f" stroke-width=".17"/>
<circle cx="220.1" cy="121.6" r=".37" fill="#f0f"/>
<circle cx="220.1" cy="121.6" r=".37" fill="none" stroke="#f0f" stroke-width=".17"/>
<circle cx="239.4" cy="121.6" r=".37" fill="#f0f"/>
<circle cx="239.4" cy="121.6" r=".37" fill="none" stroke="#f0f" stroke-width=".17"/>
<circle cx="106.2" cy="44.4" r=".37" fill="#f0f"/>
<circle cx="106.2" cy="44.4" r=".37" fill="none" stroke="#f0f" stroke-width=".17"/>
<circle cx="125.5" cy="56" r=".37" fill="#f0f"/>
<circle cx="125.5" cy="56" r=".37" fill="none" stroke="#f0f" stroke-width=".17"/>
<circle cx="121.6" cy="56" r=".37" fill="#f0f"/>
<circle cx="121.6" cy="56" r=".37" fill="none" stroke="#f0f" stroke-width=".17"/>
<circle cx="123.6" cy="56" r=".37" fill="#f0f"/>
<circle cx="123.6" cy="56" r=".37" fill="none" stroke="#f0f" stroke-width=".17"/>
<g font-size="3" fill="#00007f">
<text x="9.7" y="12.5">USB</text>
<text x="171.9" y="12.5">LDO</text>
<text x="171.9" y="76.2">Battery</text>
<text x="9.7" y="105.2">VBUS/VBAT-VIN</text>
<text x="115.9" y="105.2">RST</text>
</g>
<g font-size="1.7" fill="#00007f">
<text x="224" y="17.1">U6</text>
<text x="227.8" y="17.1">RT9080-33GJ5</text>
<text x="115.3" y="20.2">U4</text>
<text x="204.7" y="24.8">R26</text>
<text x="204.7" y="28.7">C26</text>
<text x="214.3" y="24.8">10K</text>
<text x="243.3" y="26.7">C22</text>
<text x="204.7" y="32.5">100nF</text>
<text x="243.3" y="30.6">100nF</text>
<text x="218.2" y="46">U7</text>
<text x="224" y="46">RT9080-33GJ5</text>
<text x="110.1" y="51.8">TYPE-C3.1</text>
<text x="195" y="51.8">C24</text>
<text x="202.7" y="53.8">R27</text>
<text x="208.5" y="53.8">10K</text>
<text x="246.4" y="51.8">C23</text>
<text x="195" y="55.7">100nF</text>
<text x="246.4" y="54.1">100nF</text>
<text x="252.3" y="85.8">P2</text>
<text x="252.6" y="98.9">NC</text>
<text x="183.4" y="107.8">R17</text>
<text x="189.2" y="107.8">2K</text>
<text x="204.7" y="107.8">C14</text>
<text x="210.5" y="107.8">10uF</text>
<text x="179.6" y="113.6">LED_G</text>
<text x="252.3" y="112.8">P1</text>
<text x="79.2" y="119.4">2JP1</text>
<text x="180.1" y="117.4">BLUE</text>
<text x="192.5" y="116.7">U11</text>
<text x="46.4" y="123.2">Si2307</text>
<text x="48.3" y="121.3">Q2</text>
<text x="54.1" y="121.3">D14</text>
<text x="54.1" y="125.2">NC</text>
<text x="100.5" y="125.2">R13</text>
<text x="127.5" y="121.3">SW5</text>
<text x="133.3" y="121.3">小小小小 2*4*3.5</text>
<text x="227.8" y="121.3">R9</text>
<text x="231.7" y="121.3">FUSE</text>
<text x="249.1" y="125.2">2P_1.25mm卧卧</text>
<text x="100.5" y="129">NC</text>
<text x="129.4" y="129">R6</text>
<text x="133.3" y="129">22R</text>
<text x="225.9" y="127.1">R42</text>
<text x="225.9" y="131">100K</text>
<text x="30.9" y="132.9">D13</text>
<text x="36.7" y="132.9">BAT20J</text>
<text x="75.4" y="136">SK-12D02</text>
<text x="141" y="134.8">C30</text>
<text x="146.8" y="134.8">R4</text>
<text x="200.8" y="132.9">TP4054</text>
<text x="214.3" y="132.9">R25</text>
<text x="214.3" y="136.7">2K</text>
<text x="220.1" y="132.9">C13</text>
<text x="220.1" y="136.7">10uF</text>
<text x="32.1" y="138.7">R91</text>
<text x="32.1" y="141">10K</text>
<text x="141" y="138.7">1uF</text>
<text x="146.8" y="138.7">10K</text>
<text x="225.9" y="140.6">R43</text>
<text x="225.9" y="144.5">100K</text>
</g>
<g font-size="1.7">
<text x="241.3" y="14.7">VCC_IO</text>
<text x="110.5" y="22.8">A1</text>
<text x="123.2" y="19.9" transform="rotate(-90 123.2 19.9)">5</text>
<text x="125.1" y="19.9" transform="rotate(-90 125.1 19.9)">6</text>
<text x="136.5" y="22.8">B12</text>
<text x="197.7" y="19.8">+5V</text>
<text x="219.7" y="18.9">1</text>
<text x="235" y="18.9">5</text>
<text x="90.8" y="29.4">VBUS</text>
<text x="110.5" y="28.5">A4</text>
<text x="136.5" y="28.5">B9</text>
<text x="154.5" y="29.4">VBUS</text>
<text x="219.7" y="24.7">3</text>
<text x="227.4" y="29.4" transform="rotate(-90 227.4 29.4)">2</text>
<text x="235" y="24.7">4</text>
<text x="110.5" y="30.5">A5</text>
<text x="110.5" y="32.4">A6</text>
<text x="110.5" y="34.3">A7</text>
<text x="136.5" y="34.3">B6</text>
<text x="136.5" y="32.4">B7</text>
<text x="136.5" y="30.5">B8</text>
<text x="90.8" y="39.1">VBUS</text>
<text x="110.5" y="36.3">A8</text>
<text x="110.5" y="38.2">A9</text>
<text x="136.5" y="38.2">B4</text>
<text x="136.5" y="36.3">B5</text>
<text x="154.5" y="39.1">VBUS</text>
<text x="241.3" y="41.8">+3V3</text>
<text x="109.5" y="44">A12</text>
<text x="136.5" y="44">B1</text>
<text x="215.9" y="47.8">1</text>
<text x="231.1" y="47.8">5</text>
<text x="121.2" y="50.6" transform="rotate(-90 121.2 50.6)">1</text>
<text x="123.2" y="50.6" transform="rotate(-90 123.2 50.6)">2</text>
<text x="125.1" y="50.6" transform="rotate(-90 125.1 50.6)">3</text>
<text x="127" y="50.6" transform="rotate(-90 127 50.6)">4</text>
<text x="188.1" y="48.7">+5V</text>
<text x="215.9" y="53.6">3</text>
<text x="231.1" y="53.6">4</text>
<text x="223.6" y="58.3" transform="rotate(-90 223.6 58.3)">2</text>
<text x="246.4" y="56.4">C0402</text>
<text x="234" y="88.1">BATT</text>
<text x="248.7" y="88.4">1</text>
<text x="256.4" y="85.5" transform="rotate(-90 256.4 85.5)">3</text>
<text x="258.3" y="85.5" transform="rotate(-90 258.3 85.5)">4</text>
<text x="248.7" y="94.2">2</text>
<text x="196.6" y="101.6">VBUS</text>
<text x="42.5" y="109.3">VBAT</text>
<text x="256.4" y="112.6" transform="rotate(-90 256.4 112.6)">3</text>
<text x="258.3" y="112.6" transform="rotate(-90 258.3 112.6)">4</text>
<text x="44" y="116.4" transform="rotate(-90 44 116.4)">3</text>
<text x="91.2" y="117.1">+5V</text>
<text x="198.5" y="116.4" transform="rotate(-90 198.5 116.4)">4</text>
<text x="218.6" y="117.1">VBAT</text>
<text x="237.9" y="115.1">BATT</text>
<text x="248.7" y="115.4">1</text>
<text x="36.3" y="123.1">1</text>
<text x="84.4" y="123.1">1</text>
<text x="129" y="125.1">1</text>
<text x="129" y="123.1">2</text>
<text x="138.5" y="123.1">3</text>
<text x="138.5" y="125.1">4</text>
<text x="188.8" y="123.1">1</text>
<text x="208" y="121.2">3</text>
<text x="208" y="125.1">5</text>
<text x="248.7" y="121.2">2</text>
<text x="44" y="127.8" transform="rotate(-90 44 127.8)">2</text>
<text x="84.4" y="130.9">3</text>
<text x="84.4" y="127">2</text>
<text x="19.2" y="133.6">VBUS</text>
<text x="91.7" y="136.7">5V</text>
<text x="198.5" y="133.6" transform="rotate(-90 198.5 133.6)">2</text>
<text x="145.4" y="146.4">+3V3</text>
<text x="27.1" y="150.3">GND</text>
<text x="43.5" y="150.3">5V</text>
<text x="222" y="173.4">Title</text>
<text x="222" y="179.2">Size</text>
<text x="229.8" y="179.2">Document Number</text>
<text x="229.8" y="175.3">T5_V2.3_2.13</text>
<text x="285.7" y="179.2">Rev</text>
<text x="222" y="185">Date:</text>
<text x="224" y="181.1">B</text>
<text x="229.8" y="181.1">POWER</text>
<text x="232.1" y="185">Wednesday, March 31, 2021</text>
<text x="260.6" y="185">Sheet</text>
<text x="270.3" y="185">1</text>
<text x="276.1" y="185">of</text>
<text x="281.9" y="185">3</text>
<text x="287.7" y="181.1">V2.3</text>
</g>
<g font-size="1.7" fill="#003f7f">
<text x="223" y="20.1">IN</text>
<text x="228.9" y="20.1">OUT</text>
<text x="114.9" y="24">GND</text>
<text x="114.9" y="29.8">VBUS1</text>
<text x="124.4" y="25.7" transform="rotate(-90 124.4 25.7)">NC2</text>
<text x="126.3" y="25.7" transform="rotate(-90 126.3 25.7)">NC1</text>
<text x="129.1" y="29.8">PWR1</text>
<text x="130.3" y="24">GND</text>
<text x="223" y="25.9">EN</text>
<text x="228.6" y="26.1" transform="rotate(-90 228.6 26.1)">GND</text>
<text x="230.4" y="25.9">BP</text>
<text x="114.9" y="31.7">CC</text>
<text x="114.9" y="33.7">DP1+</text>
<text x="114.9" y="35.6">DN1-</text>
<text x="129.7" y="31.7">SBU2</text>
<text x="130.8" y="35.6">DP+</text>
<text x="131.1" y="33.7">DN-</text>
<text x="114.9" y="37.5">SBU1</text>
<text x="114.9" y="39.4">VBUS2</text>
<text x="127.9" y="37.5">VCONN</text>
<text x="130.1" y="39.4">PWR</text>
<text x="114.9" y="45.2">GND</text>
<text x="122.5" y="47.3" transform="rotate(-90 122.5 47.3)">GND</text>
<text x="124.4" y="47.3" transform="rotate(-90 124.4 47.3)">GND</text>
<text x="126.3" y="47.3" transform="rotate(-90 126.3 47.3)">GND</text>
<text x="128.3" y="47.3" transform="rotate(-90 128.3 47.3)">GND</text>
<text x="130.3" y="45.2">GND</text>
<text x="219.2" y="49.1">IN</text>
<text x="225.1" y="49.1">OUT</text>
<text x="219.2" y="54.9">EN</text>
<text x="224.8" y="55" transform="rotate(-90 224.8 55)">GND</text>
<text x="226.5" y="54.9">BP</text>
<text x="252" y="89.6">GND</text>
<text x="252" y="95.4">VCC</text>
<text x="257.6" y="91.7" transform="rotate(-90 257.6 91.7)">GND</text>
<text x="259.5" y="91.7" transform="rotate(-90 259.5 91.7)">GND</text>
<text x="252" y="116.6">GND</text>
<text x="257.6" y="118.7" transform="rotate(-90 257.6 118.7)">GND</text>
<text x="259.5" y="118.7" transform="rotate(-90 259.5 118.7)">GND</text>
<text x="132.3" y="124.4">2</text>
<text x="135.2" y="124.4">3</text>
<text x="192.1" y="124.4">CHRG</text>
<text x="199.7" y="122.3" transform="rotate(-90 199.7 122.3)">VCC</text>
<text x="202.3" y="122.4">BAT</text>
<text x="252" y="122.4">VCC</text>
<text x="132.3" y="126.3">1</text>
<text x="135.2" y="126.3">4</text>
<text x="199.7" y="130.3" transform="rotate(-90 199.7 130.3)">GND</text>
<text x="200.5" y="126.3">PROG</text>
</g>
<g font-size="1.7" fill="#f00">
<text x="98.9" y="32.5">U0TXD</text>
<text x="98.9" y="34.4">U0RXD</text>
<text x="98.9" y="30.5">IO0</text>
<text x="141.3" y="30.5">RST/EN</text>
<text x="141.3" y="34.4">U0TXD</text>
<text x="141.3" y="32.5">U0RXD</text>
<text x="98.9" y="36.3">RST/EN</text>
<text x="141.3" y="36.3">IO0</text>
<text x="112.4" y="88.4">U0TXD</text>
<text x="112.4" y="86.5">U0RXD</text>
<text x="137.1" y="89.3">U0TXD</text>
<text x="137.1" y="87.3">U0RXD</text>
<text x="112.4" y="92.3">IO0</text>
<text x="112.4" y="90.4">RST/EN</text>
<text x="112.4" y="94.2">IO35</text>
<text x="137.5" y="91.4">RST/EN</text>
<text x="137.5" y="93.3">IO0</text>
<text x="137.5" y="95.2">IO35</text>
<text x="141.3" y="129">RST/EN</text>
<text x="231.3" y="134.7">IO35</text>
</g>
<g font-size="1.7" fill="#00f">
<text x="45.5" y="119.5" transform="rotate(-90 45.5 119.5)">D</text>
<text x="40.6" y="123.7" transform="rotate(-90 40.6 123.7)">G</text>
<text x="45.5" y="125.1" transform="rotate(-90 45.5 125.1)">S</text>
</g>
<g font-size="1.4">
<text x="30.9" y="1.4">5</text>
<text x="88.9" y="1.4">4</text>
<text x="146.8" y="1.4">3</text>
<text x="204.7" y="1.4">2</text>
<text x="262.6" y="1.4">1</text>
<text x=".5" y="26.1">D</text>
<text x="292.1" y="26.1">D</text>
<text x=".5" y="71.9">C</text>
<text x="292.1" y="71.9">C</text>
<text x=".5" y="117.8">B</text>
<text x="292.1" y="117.8">B</text>
<text x=".5" y="163.6">A</text>
<text x="292.1" y="163.6">A</text>
<text x="30.9" y="186.8">5</text>
<text x="88.9" y="186.8">4</text>
<text x="146.8" y="186.8">3</text>
<text x="204.7" y="186.8">2</text>
<text x="262.6" y="186.8">1</text>
</g>
</svg>
